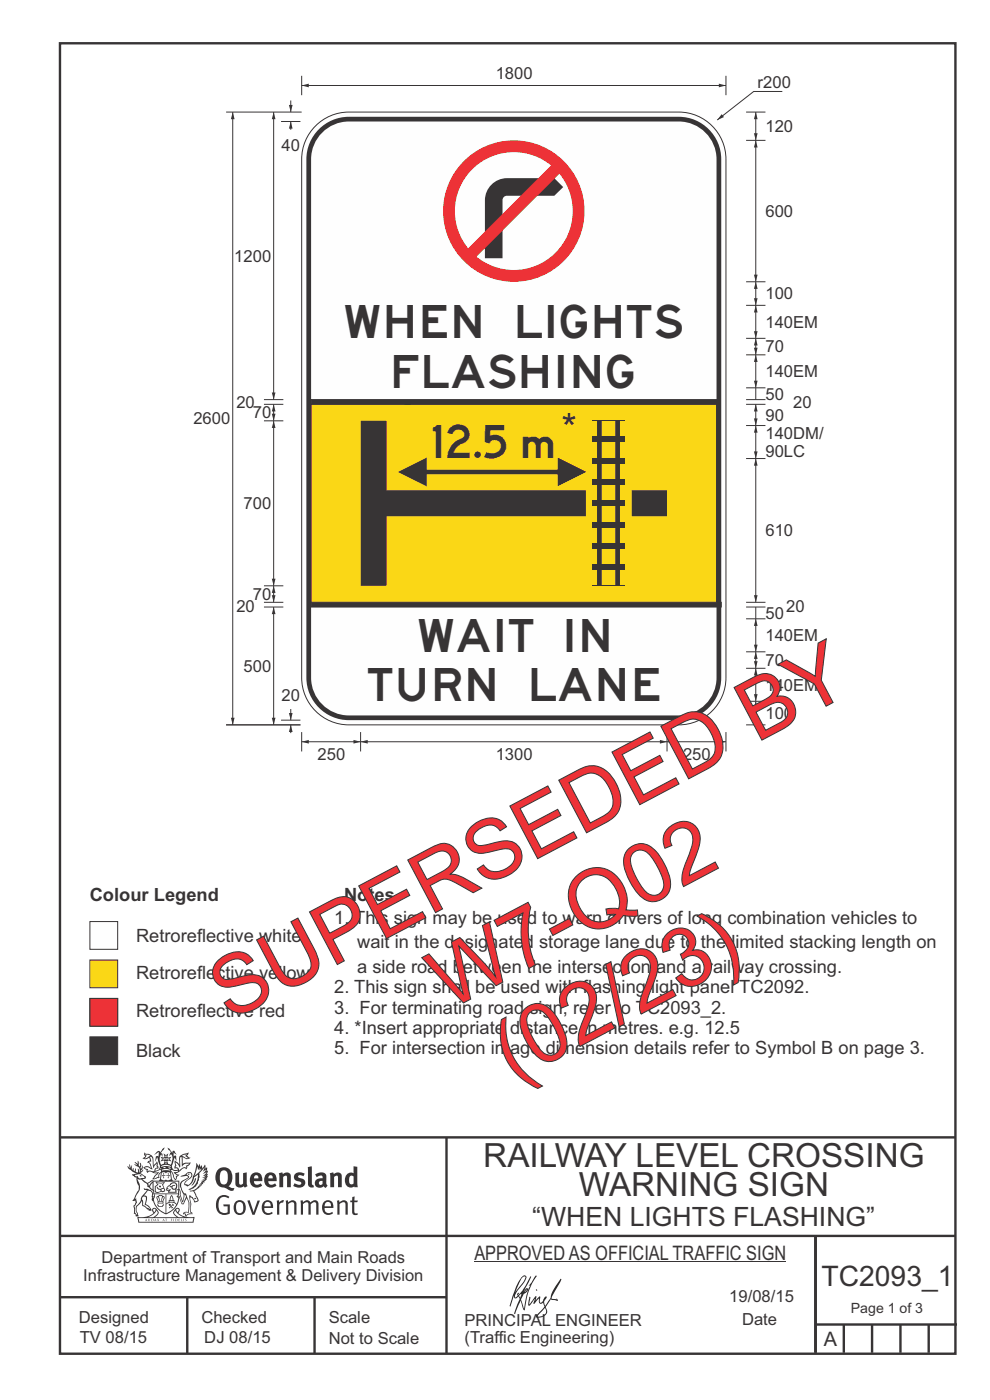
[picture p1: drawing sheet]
<svg xmlns="http://www.w3.org/2000/svg" width="210mm" height="297mm" viewBox="0 0 210 297" stroke-linecap="round" stroke-linejoin="round" font-family="sans-serif">
<g fill="none" stroke="#373435" stroke-width=".51">
<path d="M12.7 9.2h190v278h-190zM12.7 241.3h190M94.7 241.4v45.8M12.7 275.2h82M12.7 262.2h190.1M39.7 275.2v12M66.7 275.2v12M173 262.1v24.9M173 281h30M179 281v6M185 281v6M191 281v6"/>
<path d="M197 281v6"/>
</g>
<path d="M100.6 267.7h66.2" fill="none" stroke="#373435" stroke-width=".21"/>
<g fill="#373435">
<path d="M47 248.4a2.55 2.55 0 0 0 0 2.7l.3 .2a.81 .81 0 0 0 1-1v-.5a1.04 1.04 0 0 0-1.1-1.5zM46.3 248.1a1.82 1.82 0 0 1 2.1-.2 1.82 1.82 0 0 1 .9 1.8 2.29 2.29 0 0 1-.8 2l.7 .3h.5l-.2 .6a2.87 2.87 0 0 1-2-.7 2.12 2.12 0 0 1-1.7-3.1z" fill-rule="evenodd"/>
<path d="M49.9 248.9l.8-.2v2a.46 .46 0 0 0 .3 .6 .46 .46 0 0 0 .6-.3v-2.1l.7-.2v2.4l.2 .5-.5 .3-.3-.3a1.02 1.02 0 0 1-1.2 .3 1.02 1.02 0 0 1-.6-1.1z" fill-rule="evenodd"/>
<path d="M54 249.5l-.1 .5h.9a.49 .49 0 0 0-.2-.6 .49 .49 0 0 0-.6 .1zM53.4 249.1a1.34 1.34 0 0 1 1.6-.2 1.34 1.34 0 0 1 .6 1.5v.2h-1.7a.77 .77 0 0 0 .5 .8 .77 .77 0 0 0 .9-.4l.3 .5a1.59 1.59 0 0 1-2 .2 1.59 1.59 0 0 1-.5-2.1z" fill-rule="evenodd"/>
<path d="M57 249.5l-.1 .5h1a.49 .49 0 0 0-.2-.6 .49 .49 0 0 0-.7 .1zM56.4 249.1a1.34 1.34 0 0 1 1.6-.2 1.34 1.34 0 0 1 .7 1.5v.2h-1.8a.77 .77 0 0 0 .5 .8 .77 .77 0 0 0 .9-.4l.4 .5a1.59 1.59 0 0 1-2.1 .2 1.59 1.59 0 0 1-.5-2.1z" fill-rule="evenodd"/>
<path d="M59.2 248.9l.7-.2 .1 .4a.95 .95 0 0 1 1-.3 .95 .95 0 0 1 .7 .8v2.3h-.8v-2.3a.46 .46 0 0 0-.8 .1v2.2h-.8z" fill-rule="evenodd"/>
<path d="M62.6 249.1a1.75 1.75 0 0 1 2-.1l-.2 .5-.6-.2a.43 .43 0 0 0-.6 .3l.4 .3a1.04 1.04 0 0 1 1.2 1.1 1.04 1.04 0 0 1-1.4 1l-1.2-.4 .3-.6 1 .4 .4-.4a.88 .88 0 0 0-1-.5l-.4-.2-.1-.4z" fill-rule="evenodd"/>
<path d="M65.3 247.6l.8-.2 .1 3.8 .3 .2 .1 .4a.88 .88 0 0 1-1 0 .88 .88 0 0 1-.3-1z" fill-rule="evenodd"/>
<path d="M67.8 250.6a.43 .43 0 0 0-.1 .7 .43 .43 0 0 0 .7-.1v-.7zM66.8 249.1a1.7 1.7 0 0 1 2.4 .1v1.9l.3 .4-.4 .5-.5-.4a1.03 1.03 0 0 1-1.7-.1 1.03 1.03 0 0 1 .8-1.5h.7v-.4a.8 .8 0 0 0-1.2 .1z" fill-rule="evenodd"/>
<path d="M70 248.9l.7-.2 .1 .4a.95 .95 0 0 1 1-.3 .95 .95 0 0 1 .7 .8v2.3h-.8v-2.3a.46 .46 0 0 0-.8 .1v2.2h-.8z" fill-rule="evenodd"/>
<path d="M74.3 249.5a1.48 1.48 0 0 0 0 1.7h.5l.2-.1v-1.5l-.3-.2zM75 247.4l.8 .1 .1 4.4h-.7l-.1-.2a1.26 1.26 0 0 1-1.4 0 1.26 1.26 0 0 1-.5-1.3 1.29 1.29 0 0 1 .4-1.4 1.29 1.29 0 0 1 1.4-.1z" fill-rule="evenodd"/>
<path d="M46.4 253.9a1.72 1.72 0 0 1 2.3 0l-.3 .3a1.24 1.24 0 0 0-1.4-.2 1.24 1.24 0 0 0-.6 1.4 1.49 1.49 0 0 0 1.2 1.9l.7-.1v-1.3h-.8l-.1-.4h1.3v1.9a1.93 1.93 0 0 1-2.2 0 1.93 1.93 0 0 1-.7-2.2l.2-.8z" fill-rule="evenodd"/>
<path d="M50.4 255.1a1.65 1.65 0 0 0 .2 2.2 .99 .99 0 0 0 1-1.4 .78 .78 0 0 0-.4-.8 .78 .78 0 0 0-.8 0zM50 254.9a1.33 1.33 0 0 1 1.6-.1 1.33 1.33 0 0 1 .5 1.4 1.31 1.31 0 0 1-1.3 1.6 1.31 1.31 0 0 1-1.2-1.6v-.6z" fill-rule="evenodd"/>
<path d="M52.5 254.7l.4-.1 .9 2.6 .8-2.5h.5l-1.1 3h-.5z" fill-rule="evenodd"/>
<path d="M56.3 255.2l-.2 .7h1.3a.7 .7 0 0 0-.3-.8 .7 .7 0 0 0-.8 .1zM55.9 255a1.22 1.22 0 0 1 1.5-.2 1.22 1.22 0 0 1 .5 1.5h-1.8a.93 .93 0 0 0 .5 1 .93 .93 0 0 0 1.1-.2l.2 .3a1.43 1.43 0 0 1-1.8 .1 1.43 1.43 0 0 1-.6-1.7z" fill-rule="evenodd"/>
<path d="M58.7 254.7l.4-.1 .1 .5 .4-.4 .6-.1-.2 .5a.66 .66 0 0 0-.8 .7v1.9h-.4z" fill-rule="evenodd"/>
<path d="M60.6 254.7l.4-.1 .1 .5a.94 .94 0 0 1 1-.5 .94 .94 0 0 1 .8 .8v2.3h-.5l-.1-2.5a.81 .81 0 0 0-1.2 .3v2.2h-.4z" fill-rule="evenodd"/>
<path d="M63.7 254.7l.5-.1 .1 .5 .4-.3a.78 .78 0 0 1 1.1 .3 .9 .9 0 0 1 1-.5 .9 .9 0 0 1 .8 .8v2.3h-.5l-.1-2.5a.67 .67 0 0 0-1.1 .3v2.2h-.5v-2.4l-.4-.3-.7 .4v2.3h-.5z" fill-rule="evenodd"/>
<path d="M69 255.2l-.1 .7h1.3a.7 .7 0 0 0-.3-.8 .7 .7 0 0 0-.9 .1zM68.7 255a1.22 1.22 0 0 1 1.5-.2 1.22 1.22 0 0 1 .5 1.5h-1.8a.93 .93 0 0 0 .4 1 .93 .93 0 0 0 1.2-.2l.1 .3a1.44 1.44 0 0 1-1.7 .1 1.44 1.44 0 0 1-.6-1.7z" fill-rule="evenodd"/>
<path d="M71.4 254.7l.5-.1 .1 .5a.94 .94 0 0 1 1-.5 .94 .94 0 0 1 .8 .8v2.3h-.5l-.1-2.5a.81 .81 0 0 0-1.2 .3v2.2h-.4z" fill-rule="evenodd"/>
<path d="M74.7 253.9l.5-.1v.9h.7l-.1 .3h-.6v2.2l.1 .2h.5l.1 .3a.75 .75 0 0 1-1.2-.6v-2.1h-.4v-.3h.4z" fill-rule="evenodd"/>
<path d="M30.8 244.9l1.1 .3-.9 .5h-.4l.6-.5zM31.8 245.4h.2a2.44 2.44 0 0 1 .4 1.9l.1 .5 .7-1-.1 .6 .3 .3a.57 .57 0 0 0-.6 .7l-1-.1-.5 .2 .2-.5-.8-.3 .7-.1 .9 .5 .1-.1-.6-1.3-.2-.2h.5zM30.7 244.4l-.1 .5 .2 .4-.6 .4a1.04 1.04 0 0 0 1.4-.1l.2 .6-.3 .1-.2 .4a.94 .94 0 0 1 .8 1.1l-.2-.1a1.16 1.16 0 0 0-1.5-.1l.3 .4 .4 .2 .1 .5 .2 .1 .1-.2a.94 .94 0 0 1 1.1 .2l.8 .1-1.2 1.2a1.13 1.13 0 0 0 1.2-.2l.4-.1-.1-.4 .5-.8a.83 .83 0 0 0-.6 1.1l-.3-.1-.7 .4 1.1-1.4-.5 .1-.5-.1 1.3-.5-.1-.1-.9 .4v-.3l.2-.2 .3 .1 .1-.3-.2-.4v-.6l-.1-.4-.7 1v-.7a1.42 1.42 0 0 0-1.6-1.8z" fill-rule="evenodd"/>
<path d="M38.5 245.2l.5-.2 .7-.1-.6 .3 .8 .5h-.3zM38.3 245.5l.2-.1 .1 2a1.69 1.69 0 0 1 1.6-.6l-.8 .5 .1 .5a1.1 1.1 0 0 0-1.5 .6l-.1-.5-.2-.2h-.5l.3-.4-.3-.7a1.42 1.42 0 0 1 .8 1.1l.2-.1zM37.1 246.2l.1 1-.2 .3 .1 .4h.5l.1 .2a.96 .96 0 0 1-1.1-.1l-.1 .1a1.06 1.06 0 0 0 1.3 .2v.1a.72 .72 0 0 1-1 .2l.3 .5 .6 .2-.4 .2-.1 .6-.2-.3-.4-1.1-.4-.4 .4 .9a1.54 1.54 0 0 0 .7 1.2l.2-.3a.58 .58 0 0 1 .4-.8l.2-.1h-.3l-.5-.3 .9-.5a.93 .93 0 0 1 1.2-.5v.2l.2-.2 .1-.5a.99 .99 0 0 0 .7-.8l-1.3 .1-.3 .2-.1-1.4 .9 .4 .9-.3h-.4l-.5-.4 .4-.7-.6 .2a1.46 1.46 0 0 0-1.4 2.1v.4l-.2-.4z" fill-rule="evenodd"/>
<path d="M35.6 248.9l.2 .1-.1 .3 .4 .1h-.4v.6l-.1-.6h-.3l.3-.1z" fill-rule="evenodd"/>
<path d="M34.6 248.9l.2 .1v.3l.3 .1h-.3l-.1 .6v-.6h-.4l.4-.1z" fill-rule="evenodd"/>
<path d="M34.3 248.8a.57 .57 0 0 1 .9 .2 .57 .57 0 0 1 .9-.2l.2 1.4h-.2a.57 .57 0 0 1-.9 0 .69 .69 0 0 1-1.1 0zM34.2 248.1l-.3 2.1-.2 .4h3l-.2-.4-.3-2.1h-.2v.2l-.8-.1-.8 .1v-.2z" fill-rule="evenodd"/>
<path d="M34.2 252.4a.3 .3 0 0 0 .6 0 .3 .3 0 0 0-.6 0zM33.3 250.9l.3 .3-.3 .4a.79 .79 0 0 0 0 1.3l.8-.2-.1-.3a.55 .55 0 0 1-.7-.6l.1-.1 .2 .3 .3 .2 .8-.2-.4-.7 .4-.4-.7 .2zM33 250.7l1.1 .2 .9-.2-.4 .6 .4 1.2a.56 .56 0 0 1-.8 .3l-.2 .1a.73 .73 0 0 1-.9 .1 .73 .73 0 0 1-.3-1v-.4l.6-.4z" fill-rule="evenodd"/>
<path d="M35.6 251.8l.7-.4a.58 .58 0 0 1 1-.1 .58 .58 0 0 1-.4 .9l-.3-.3a.43 .43 0 0 1 .6-.4 .57 .57 0 0 0-.8 .2l-.2-.1-.3 .1 .4 .2a.55 .55 0 0 0 .9 .4v.5h-1.3l.3-.4-.1-.1-.6 .1 .2-.3-.2-.1zM35.4 251.8l-.1 .2a.39 .39 0 0 0 .2 .6h.3l-.2 .4h1.9l-.1-.8a.86 .86 0 0 0-.1-1.3 .86 .86 0 0 0-1.3 .4z" fill-rule="evenodd"/>
<path d="M36 254.8h.8v.2h-.8zM36.4 253.8l.2 .8h-.4zM36.4 253.5l-.3 .5-.1 .6h-.2v.4l-.7 .4 .2 .1a1.48 1.48 0 0 1 2.1 .2l.2-.1-.6-.5v-.5h-.2l-.1-.6z" fill-rule="evenodd"/>
<path d="M35.8 255.4l.4 .1 .1 .3 .3-.2-.2-.2a.38 .38 0 0 1 .5 .5l-.2-.2-.3 .2 .3 .2-.3 .3-.1-.4-.4 .4-.1-.2 .4-.3-.1-.1-.2 .1z" fill-rule="evenodd"/>
<path d="M34.5 254h.2v.2l-.2 .6h-.2zM33.6 255.3h.9v.2a.55 .55 0 0 1-.8 .4v-.2l-.2-.1zM33.4 254h.2l.2 .8h-.2zM33.6 255l.8-.1 .1 .2h-.8zM33.8 253.7h.5l-.2 1.1h-.1zM33.3 253.8l-.1 .3 .3 1.1a.48 .48 0 0 0-.1 .6 .48 .48 0 0 0 .5 .2h.5a.49 .49 0 0 0 .2-.8l.3-1.1-.1-.3a1.42 1.42 0 0 0-1.5 0z" fill-rule="evenodd"/>
<path d="M33.7 251.5l.4 .1 .1 .3h-.3z" fill-rule="evenodd"/>
<path d="M41.3 250.1l.3-.2-.2 .8-.6 .8h-.2l.5-.7z" fill-rule="evenodd"/>
<path d="M39.7 249l.3-.2 .5 .2a.88 .88 0 0 1-.6 1.1 1.22 1.22 0 0 0-.8 1.3l.5 .2a.72 .72 0 0 0 .9-.4l.5-.8 .2-.6 .8-.6v.2a2.85 2.85 0 0 1-2 2.9l.1 .1a2.13 2.13 0 0 0 1.9-1.5v-.3a2.01 2.01 0 0 0 .3-1.7l1.1-1.3-.4 1 .7-.5-.7 1 .8-.4-.8 .8 .7-.2-.9 .6 .8-.1-.8 .4h.7l-.8 .3 .3 .2h-.4l.2 .3h-.4l.2 .3h-.4l.1 .2h-.1a2.16 2.16 0 0 1-2 1.1l.1 .2 .4-.1a.76 .76 0 0 1 .7 .8l.5 1.2-.6 .2a1.45 1.45 0 0 0-1.1-1.3l.2 1.8-.1 1.8 .4 .3a1.07 1.07 0 0 0-1.2 .4v-.3l-.5-.2a.87 .87 0 0 1 1.1-.1v-.7a4.4 4.4 0 0 0-.6-3.1l-.1-.3h-.2a2.16 2.16 0 0 1-.7-2.2l.3-.4 1.2-.7a.55 .55 0 0 0-.4-.8zM37.8 252.4a.76 .76 0 0 1 .3 1.1l.6 1.6 .4-1.7 .2 .1a.61 .61 0 0 1-.1 .9l-.3 .8-.2 .1-.7-1.6-.3 .1a1.18 1.18 0 0 0 .1-1.4zM41.8 247.5l.2 .7 .3-.5v.6l.4-.5a1.9 1.9 0 0 1-1.2 1.4l-.3 .3zM38.2 249.6l1.4-.2 .2 .2v.3l-.5 .2a1.26 1.26 0 0 0-.9 1.9l.2 .7a1.84 1.84 0 0 1 .1 2.1l-.4-1.4a.96 .96 0 0 0-.4-1.2l-.4 .2a.78 .78 0 0 1 0 1.3l.1 .3h.4l.4 1.1a.38 .38 0 0 0 .2 .4 .38 .38 0 0 0 .4-.1l.6-1.2a2.94 2.94 0 0 1 .4 2.5l-.1 .4h-.8l-.3 .4v.2l.4-.1 .1 .4 .2 .1a1.02 1.02 0 0 1 1.3-.5v-.4l-.3-.1 .1-1.8-.3-1.3h.1a1.14 1.14 0 0 1 .8 1 .63 .63 0 0 0 .8-.2 .63 .63 0 0 0-.2-.9l-.6-1.2 .9-.6 .2-.4h.3l-.1-.2h.4l-.1-.3h.3l-.1-.3 .5-.1-.2-.2 .6-.4v-.2h-.2l.4-.5h-.3l.3-.5-.4 .1 .4-.5v-.3l-.3 .2 .2-.7-.1-.2-.4 .3v-.8l-.6 .8-.2-.8-.2 .5-.3-.7-.1 .6-.5-.8-.1 1.4-.6 1.8a1.81 1.81 0 0 1-1 1.5l-.6-.2a1.75 1.75 0 0 1 1.1-1.2 .75 .75 0 0 0 .1-1.3 .75 .75 0 0 0-1.2 .4z" fill-rule="evenodd"/>
<path d="M41.2 254.1h.3l.2 .2-.4 .1z" fill-rule="evenodd"/>
<path d="M29.4 258.4h11.6l-.1 .8h-11.4zM31.3 258.2l.5-.1a2.48 2.48 0 0 0 1.4-1.3l.3 .5-.5 .6-.5 .3zM32.5 256.6l.3-.2 .2 .1-.3 .7zM37.2 256.8a2.65 2.65 0 0 0 1.8 1.4h-1.1l-.5-.3-.5-.6zM37.4 256.5l.2-.1 .3 .2-.3 .6zM29.2 258.2l.1 1.2h11.8l.2-1.1-.2-.1a4.1 4.1 0 0 1-3.3-.9l.3-.4-.1-.6a1.06 1.06 0 0 0-1.3 1l.2 .4 .6 .5h-4.7l.3-.1a.84 .84 0 0 0 .6-.8 .84 .84 0 0 0-.5-.8l-.3-.2h-.5l-.1 .6 .3 .4a4.2 4.2 0 0 1-3.4 .9z" fill-rule="evenodd"/>
<path d="M31 258.7l.1 .2h-.2zM31 258.5l-.3 .6 .4-.2 .2 .2z" fill-rule="evenodd"/>
<path d="M31.3 258.6h.3v.4a.25 .25 0 0 0 .2-.1 .25 .25 0 0 0-.1-.3h.1a.29 .29 0 0 1 0 .4 .29 .29 0 0 1-.4 0 .29 .29 0 0 1 0-.4z" fill-rule="evenodd"/>
<path d="M32.2 258.6a.22 .22 0 0 1 .3 .2 .22 .22 0 0 1-.3 .2zM32 258.6l.1 .4a.33 .33 0 0 0 .4 0 .33 .33 0 0 0 0-.4 .33 .33 0 0 0-.5 0z" fill-rule="evenodd"/>
<path d="M32.9 258.7l.1 .2h-.2zM32.9 258.5l-.2 .6 .3-.2 .2 .2z" fill-rule="evenodd"/>
<path d="M33.3 258.6h.2l.1 .1 .2-.1-.2 .2 .2 .3-.3-.3-.1 .3h-.1l.2-.3z" fill-rule="evenodd"/>
<path d="M34.7 258.7l.1 .2h-.2zM34.7 258.5l-.3 .6 .4-.2 .2 .2z" fill-rule="evenodd"/>
<path d="M35 258.5h.5l-.2 .1v.5h-.2l.1-.5z" fill-rule="evenodd"/>
<path d="M36.2 258.6l.3-.1-.1 .1v.2h.1h-.1v.3h-.2z" fill-rule="evenodd"/>
<path d="M36.7 258.6h.2v.5h-.2z" fill-rule="evenodd"/>
<path d="M37.3 258.6a.22 .22 0 0 1 .3 .2 .22 .22 0 0 1-.3 .2zM37.1 258.6v.4a.33 .33 0 0 0 .5 0 .33 .33 0 0 0 0-.4 .33 .33 0 0 0-.5 0z" fill-rule="evenodd"/>
<path d="M37.8 258.6l.4-.1-.2 .1v.2h.1h-.1v.2l.2 .1h-.4z" fill-rule="evenodd"/>
<path d="M38.4 258.6h.2l-.1 .4 .2 .1h-.3z" fill-rule="evenodd"/>
<path d="M38.9 258.6h.2v.5h-.2z" fill-rule="evenodd"/>
<path d="M39.3 258.6h.2h-.1l.2 .3-.2 .2-.1-.1v-.1l.2 .1z" fill-rule="evenodd"/>
<path d="M34.2 247.4a1.51 1.51 0 0 1 2 .2 2.67 2.67 0 0 0-2.1 0zM35.7 247.6l.4 .1 .1 .3-.4-.1zM34.6 247.6h.5l.1 .2h-.4zM34 247.8l.3 .2h-.3zM34.9 246.9l.3-.2 .3 .2zM34.9 245.6l.2 .1v.3h-.2zM35 245.1l.2 .2 .2-.2-.1 .3h-.2zM35.1 246.3h.2l.1 .4-.2-.2-.2 .2zM35.3 245.7l.2-.1v.4h-.2zM34.4 245.7h.3l.1 .3-.4 .1 .2-.2zM35.7 245.7h.3l-.2 .2 .2 .2-.4-.1zM32.7 244.9l1-.5-.1 1-.2-.2-.3 .2-.3 1.1 .5-1 .3 .9a1.84 1.84 0 0 1 .2 1.7l.4 .1a2.48 2.48 0 0 1 2.2 0l.2-.2-.2-.7 .7-1.8 .4 .7-.2-1-.2-.1-.2 .3v-.9l.6 .4-.6-.8-.3 .1-.1 .4-.5-.9-.5-.3 .2 .5 .6 .5-.5 .8 .4-.4a2.06 2.06 0 0 1 0 2.3l-.5-.2-.2-.6 .1-.1 .8 .2-.4-.5 .4-.5-.7 .2-.2-.2 .2-.7-.5 .4-.5-.4 .2 .7-.2 .2-.7-.2 .4 .5-.4 .5 .8-.2 .1 .1-.2 .6-.5 .2a2.02 2.02 0 0 1 0-2.2l.3 .5-.1-.7-.3-.1 .8-1.2-.4 .3-.5 .8-.2-.3a.8 .8 0 0 0-.8 .5z" fill-rule="evenodd"/>
<path d="M29.2 250.1l.3 .1a.61 .61 0 0 1 .8 .4l.3 .2a.8 .8 0 0 1 .6 1l.4 .1 .5 .5a1 1 0 0 1 .5 1.1l-.1 .7v-.5h-.1a.96 .96 0 0 0-.8-1.3l-.2-.2h-.7l-.1-.1-.1 .1 .1 .3h.6l-1.2 1.3-.2 1-.4 .6a1.33 1.33 0 0 0-.5 1.8l.2 .5a1.26 1.26 0 0 1-.5-1.5l-.1-.3a1.56 1.56 0 0 0 .4-1.7l-.3 .2 .2-.5a3.2 3.2 0 0 0 .7-3zM30.4 253.9h.4a2.06 2.06 0 0 1-.1 1.6l.7 .5 .4 .4-.6-.1-.8-.6-.1-.9a.51 .51 0 0 1 .1-.9zM28.6 249.3a1.52 1.52 0 0 1 2.1 .5l-1.1 .2-.2-.1-.1-.4h-.5zM27.5 247v.8l-.3-.4h-.1a3.1 3.1 0 0 0 1.9 1.6l-1 .1 .5 .6 .5 .1 .1 1.1a1.84 1.84 0 0 1-.3 2.5l-.4 .9-.3 .4 .2 .1 .4-.1 .1 .4-.2 .5-.3 .2 .1 1.7h.2l.3 .5 .1 .1 .4-.1-.1-.5a1.3 1.3 0 0 1-.1-1.7l.9-1 .1 1.1 .6 .2 .5 .5 .1-.1 .2 .3h.5a1.85 1.85 0 0 0-1.2-1.4l.1-.3a1.39 1.39 0 0 0 0-1.4l-.5-.1 .5-.5a.66 .66 0 0 1 .9-.4 .66 .66 0 0 1 .3 .9l-.1 .4 .2-.1v.2l-.1 .3 .2 .5 .1-.3a2.24 2.24 0 0 0 .1-2.2 .73 .73 0 0 1-.7-.7 .73 .73 0 0 1 .6-.7v-.2a.94 .94 0 0 0-.9 .8 .48 .48 0 0 1-.1-.6 .48 .48 0 0 1 .5-.2l.5-.3a.51 .51 0 0 0-.8 .2l-.5 .2-1-.8h.6l.2-.5-1.2-.7 .5-.5v-.3l-.5 .4 .1-.2a.69 .69 0 0 0 .2-1v.4l-.2 .3v-1.1l-.3-.2 .1 .6-.1 .2-.4-1.3v.7l-.6-.4 .5 .7-.6-.2 .3 .3a1 1 0 0 1 .7 1.4l-.2-.8v.9l-.5-.2v-.8l-.2 .7-.2-.1-.1-.6-.2 .4-.2-.2 .1-.7-.2 .5z" fill-rule="evenodd"/>
<path d="M29.6 249.4l.2-.1 .3 .2z" fill-rule="evenodd"/>
<path d="M32.4 250.5h5.6v2l-.2-.1v-1.7h-5.2v2.5h5.2v-.8l.1 .2-.1 1.1v-.3h-2.5v4a4.1 4.1 0 0 0 2.6-3.6l.1-.1a4 4 0 0 1-2.8 3.9 4.2 4.2 0 0 1-2.8-4.7l.1 1.2 .1-.1a3.8 3.8 0 0 0 2.5 3.4v-4h-2.5l-.2-.9z" fill-rule="evenodd"/>
<circle cx="40" cy="249.1" r=".17"/>
</g>
<g fill="#252726">
<path d="M111.6 273.7l.2-.2-.5 .7zM110.4 274.5l.3 .1-.3 .7-.3-.4zM110.9 270.9l.5-.1a9.3 9.3 0 0 1-2 3.2l-.1 .2 1-2.5zM110.6 271a14.7 14.7 0 0 0-2.2 4.9l-.3 1.2 .1 .1 .8-2.4a.42 .42 0 0 0 .2 .7 .42 .42 0 0 0 .6-.3l.2-.2 .2 .6-1.1 3.1h.2l1.1-2.8 .6 1.9 .2 .2 .2-.5a13.5 13.5 0 0 1 2-6.2l.5-.5-.2-.2-1.6 2.1 .4-.1a14.9 14.9 0 0 0-1.3 5.1l-.4-1.2a1.39 1.39 0 0 1 .2-1.8l.1-.2a.92 .92 0 0 0 .8-1.2 .75 .75 0 0 0-.7 .7l-.2 .2 1.6-3.4h-.1l-.4 .7a10.5 10.5 0 0 1-2.2 3.2l.2-.4a.32 .32 0 0 0-.4 .2 .32 .32 0 0 0 .1 .4l-.5 .4a3.2 3.2 0 0 1 1.1-2.3l.5-.6a2.49 2.49 0 0 0 .7-1.6l-.3-.2z" fill-rule="evenodd"/>
<path d="M115.6 277.5a1.15 1.15 0 0 1 .1 1.3 1.15 1.15 0 0 1-1.2 .5h-.5zM112.3 275.1l-.3 1.7 .3 .2 1.2-1.5-.3 1.1 1.1-1.2a.94 .94 0 0 0 .4 1.2l.5-.3 .3 .9-1.2 1.3a.98 .98 0 0 0-.5 1 1.9 1.9 0 0 0 2.3-1.3l-.1-.3a1.02 1.02 0 0 1 .3-1.4l.5-.9 1.5 .3-.2-.5v.3l-1.1-.2v-.2l2-3.6 .1-.3-.1-.1-1.8 2.7a6.6 6.6 0 0 1-1.5 3l-.2-.2a1.01 1.01 0 0 1 .4-1.4l.1-.2-.3-.2-.3 .5-.2 .5-.5 .4-.2-.4 .1-.9-.2-.1-.8 .9 .2-.9h-.1l-1.4 1.7 .2-1.4v-.1z" fill-rule="evenodd"/>
<path d="M113.7 273.5l.3 .3h-.3z" fill-rule="evenodd"/>
</g>
<path d="M66.5 27.1a10 10 0 0 1 7.5-3.3h70a10 10 0 0 1 10 10v110a10 10 0 0 1-10 10h-70a10 10 0 0 1-10-10v-110a10 10 0 0 1 2.5-6.7z" fill-rule="evenodd" fill="#fefefe" stroke="#373435" stroke-width=".21"/>
<path d="M67.6 27.4a9 9 0 0 1 6.4-2.6h70a9 9 0 0 1 9 9v110a9 9 0 0 1-9 9h-70a9 9 0 0 1-9-9v-110a9 9 0 0 1 2.6-6.4z" fill-rule="evenodd" fill="#373435"/>
<path d="M68.3 28.1a8 8 0 0 1 5.7-2.3h70a8 8 0 0 1 8 8v110a8 8 0 0 1-8 8h-70a8 8 0 0 1-8-8v-110a8 8 0 0 1 2.3-5.7z" fill-rule="evenodd" fill="#fefefe"/>
<g fill="#373435" stroke="#373435" stroke-width=".21">
<path d="M66 84.8h86.5v1h-86.5z" fill-rule="evenodd"/>
<path d="M66 127.8h87v1h-87z" fill-rule="evenodd"/>
</g>
<path d="M66 85.8h86v42h-86z" fill-rule="evenodd" fill="#fad716" stroke="#373435" stroke-width=".21"/>
<path d="M64 16.1v4.1" fill="none" stroke="#373435" stroke-width=".21"/>
<path d="M102.1 105.9l.9 .6v-1.1h.3v1l.9-.4 .1 .3-.8 .5 .8 .5-.1 .3-.9-.5v1h-.3v-1l-.9 .5-.2-.3 .9-.5-.9-.5z" fill-rule="evenodd" fill="#373435"/>
<path d="M160.3 131.3v7" fill="none" stroke="#373435" stroke-width=".21"/>
<g fill="#373435">
<path d="M159.9 136.8h.8l-.4 1.5z"/>
<path d="M160.3 131.3l.4 1.5h-.8z"/>
</g>
<path d="M158.3 127.8h4.1M158.3 128.8h4.1M158.3 131.3h4.1M158.3 138.3h4.1M160.3 128.8v2.5M158.3 141.8h4.1M158.3 148.8h4.1M160.3 141.8v7" fill="none" stroke="#373435" stroke-width=".21"/>
<g fill="#373435">
<path d="M159.9 147.3h.8l-.4 1.5z"/>
<path d="M160.3 141.8l.4 1.5h-.8z"/>
</g>
<path d="M160.3 138.3v3.5" fill="none" stroke="#373435" stroke-width=".21"/>
<g fill="#373435">
<path d="M159.9 140.3h.8l-.4 1.5z"/>
<path d="M160.3 138.3l.4 1.5h-.8z"/>
</g>
<path d="M160.3 148.8v5" fill="none" stroke="#373435" stroke-width=".21"/>
<g fill="#373435">
<path d="M159.9 152.3h.8l-.4 1.5z"/>
<path d="M160.3 148.8l.4 1.5h-.8z"/>
</g>
<path d="M158.3 153.8h4.1" fill="none" stroke="#373435" stroke-width=".21"/>
<path d="M104.5 38.9a4.6 4.6 0 0 1 3-1.1h10.1l1.9 1.9-1.9 1.8h-10.1a.92 .92 0 0 0-.9 1v12.3h-3.7v-12.3a4.7 4.7 0 0 1 1.6-3.6z" fill-rule="evenodd" fill="#373435"/>
<path d="M94 44.8a15 15 0 0 1 30 0 15 15 0 0 1-30 0zM100.2 35.9a12.5 12.5 0 0 0-.9 16.8l17.6-17.6a12.5 12.5 0 0 0-16.7 .8zM101.1 54.5a12.5 12.5 0 0 0 16.7-.9 12.5 12.5 0 0 0 .9-16.7z" fill-rule="evenodd" fill="#ed3237"/>
<path d="M158.3 75.3h4.1M158.3 71.8h4.1M158.3 64.8h4.1M160.3 64.8v7M158.3 85.8h4.1M158.3 84.8h4.1M158.3 82.3h4.1M160.3 82.3v2.5" fill="none" stroke="#373435" stroke-width=".21"/>
<g fill="#373435">
<path d="M160.3 64.8l.4 1.5h-.8z"/>
<path d="M159.9 70.3h.8l-.4 1.5z"/>
</g>
<path d="M160.3 71.8v3.5" fill="none" stroke="#373435" stroke-width=".21"/>
<g fill="#373435">
<path d="M160.3 71.8l.4 1.5h-.8z"/>
<path d="M159.9 73.8h.8l-.4 1.5z"/>
</g>
<path d="M160.3 59.8v5" fill="none" stroke="#373435" stroke-width=".21"/>
<g fill="#373435">
<path d="M160.3 59.8l.4 1.5h-.8z"/>
<path d="M159.9 63.3h.8l-.4 1.5z"/>
</g>
<path d="M158.3 59.8h4.1M160.3 75.3v7" fill="none" stroke="#373435" stroke-width=".21"/>
<g fill="#373435">
<path d="M160.3 75.3l.4 1.5h-.8z"/>
<path d="M159.9 80.8h.8l-.4 1.5z"/>
</g>
<path d="M158.3 29.8h4.1M158.3 23.8h4.1M160.3 29.8v30" fill="none" stroke="#373435" stroke-width=".21"/>
<g fill="#373435">
<path d="M159.9 58.3h.8l-.4 1.5z"/>
<path d="M160.3 29.8l.4 1.5h-.8z"/>
</g>
<path d="M160.3 23.8v6" fill="none" stroke="#373435" stroke-width=".21"/>
<g fill="#373435">
<path d="M160.3 23.8l.4 1.5h-.8z"/>
<path d="M159.9 28.3h.8l-.4 1.5z"/>
</g>
<path d="M160.3 97.3v30.5" fill="none" stroke="#373435" stroke-width=".21"/>
<g fill="#373435">
<path d="M159.9 126.3h.8l-.4 1.5z"/>
<path d="M160.3 97.3l.4 1.5h-.8z"/>
</g>
<path d="M165.9 19.4h-6l-7.8 6.1M158.3 97.3h4.1" fill="none" stroke="#373435" stroke-width=".21"/>
<path d="M153.1 24.2l.5 .6-1.5 .7z" fill="#373435"/>
<path d="M64 18.1h90" fill="none" stroke="#373435" stroke-width=".21"/>
<g fill="#373435">
<path d="M152.5 17.7l1.5 .4-1.5 .4z"/>
<path d="M64 18.1l1.5-.4v.8z"/>
</g>
<path d="M154 16.1v4.1M160.3 90.3v7" fill="none" stroke="#373435" stroke-width=".21"/>
<g fill="#373435">
<path d="M160.3 90.3l.4 1.5h-.8z"/>
<path d="M159.9 95.8h.8l-.4 1.5z"/>
</g>
<path d="M158.3 90.3h4.1M160.3 85.8v4.5" fill="none" stroke="#373435" stroke-width=".21"/>
<g fill="#373435">
<path d="M159.9 88.8h.8l-.4 1.5z"/>
<path d="M160.3 85.8l.4 1.5h-.8z"/>
</g>
<path d="M64 157.4h12.5M64 155.3v4.1" fill="none" stroke="#373435" stroke-width=".21"/>
<g fill="#373435">
<path d="M75 157l1.5 .4-1.5 .3z"/>
<path d="M64 157.4l1.5-.4v.7z"/>
</g>
<path d="M76.5 157.4h65" fill="none" stroke="#373435" stroke-width=".21"/>
<g fill="#373435">
<path d="M76.5 157.4l1.5-.4v.7z"/>
<path d="M140 157l1.5 .4-1.5 .3z"/>
</g>
<path d="M49.4 23.8v130M76.5 155.3v4.1" fill="none" stroke="#373435" stroke-width=".21"/>
<g fill="#373435">
<path d="M49.4 23.8l.4 1.5h-.8z"/>
<path d="M49 152.3h.8l-.4 1.5z"/>
</g>
<path d="M48 153.8h15.7M61.7 153.8v1.7" fill="none" stroke="#373435" stroke-width=".21"/>
<path d="M61.7 153.8l.4 1.5h-.8z" fill="#373435"/>
<path d="M58 89.3v35M56 127.8h4.1M59.6 152.8h4.1" fill="none" stroke="#373435" stroke-width=".21"/>
<g fill="#373435">
<path d="M58 89.3l.4 1.5h-.7z"/>
<path d="M57.7 122.8h.7l-.4 1.5z"/>
</g>
<path d="M56 89.3h4.1M61.7 150.4v2.4" fill="none" stroke="#373435" stroke-width=".21"/>
<path d="M61.3 151.3h.8l-.4 1.5z" fill="#373435"/>
<path d="M59.6 25.8h4.1M61.7 25.8v1.7" fill="none" stroke="#373435" stroke-width=".21"/>
<path d="M61.7 25.8l.4 1.5h-.8z" fill="#373435"/>
<path d="M48 23.8h16M61.7 21.3v2.5M48 153.8h15.7" fill="none" stroke="#373435" stroke-width=".21"/>
<path d="M61.3 22.3h.8l-.4 1.5z" fill="#373435"/>
<path d="M58 23.8v61" fill="none" stroke="#373435" stroke-width=".21"/>
<g fill="#373435">
<path d="M57.7 83.3h.7l-.4 1.5z"/>
<path d="M58 23.8l.4 1.5h-.7z"/>
</g>
<path d="M56 84.8h4.1M58 128.8v25" fill="none" stroke="#373435" stroke-width=".21"/>
<g fill="#373435">
<path d="M57.7 152.3h.7l-.4 1.5z"/>
<path d="M58 128.8l.4 1.5h-.7z"/>
</g>
<path d="M58 85.8v3.5" fill="none" stroke="#373435" stroke-width=".21"/>
<g fill="#373435">
<path d="M58 85.8l.4 1.5h-.7z"/>
<path d="M57.7 87.8h.7l-.4 1.5z"/>
</g>
<path d="M56 85.8h4.1M58 124.3v3.5" fill="none" stroke="#373435" stroke-width=".21"/>
<g fill="#373435">
<path d="M58 124.3l.4 1.5h-.7z"/>
<path d="M57.7 126.3h.7l-.4 1.5z"/>
</g>
<path d="M56 124.3h4.1M56 128.8h4.1M141.5 157.4h12.5" fill="none" stroke="#373435" stroke-width=".21"/>
<g fill="#373435">
<path d="M152.5 157l1.5 .4-1.5 .3z"/>
<path d="M141.5 157.4l1.5-.4v.7z"/>
</g>
<path d="M141.5 155.3v4.1M154 155.3v4.1" fill="none" stroke="#373435" stroke-width=".21"/>
<g fill="#373435">
<path d="M76.5 89.3h5.5v35h-5.5z" fill-rule="evenodd"/>
<path d="M134 104v5.5h7.5v-5.5zM77 104h47.3v5.5h-47.3z" fill-rule="evenodd"/>
<path d="M126.6 89.3h1v35h-1zM130.5 89.3h1v35h-1z" fill-rule="evenodd"/>
</g>
<path d="M84.4 100.1l6.1-3v2.5h27.8v-2.5l6.1 3-6.1 3.1v-2.6h-27.8v2.6z" fill="#373435"/>
<path d="M125.5 89.3h7" fill="none" stroke="#373435" stroke-width=".21"/>
<g fill="#373435">
<path d="M125.5 92.6h7v1.2h-7z" fill-rule="evenodd"/>
<path d="M125.5 97.1h7v1.2h-7z" fill-rule="evenodd"/>
<path d="M125.5 101.7h7v1.2h-7z" fill-rule="evenodd"/>
<path d="M125.5 106.2h7v1.2h-7z" fill-rule="evenodd"/>
<path d="M125.5 110.7h7v1.2h-7z" fill-rule="evenodd"/>
<path d="M125.5 115.2h7v1.2h-7z" fill-rule="evenodd"/>
<path d="M125.5 119.7h7v1.2h-7z" fill-rule="evenodd"/>
</g>
<path d="M125.5 124.3h7" fill="none" stroke="#373435" stroke-width=".21"/>
<path d="M19.1 203.7h5.9v5.8h-5.9z" fill-rule="evenodd" fill="#fad716" stroke="#373435" stroke-width=".21"/>
<path d="M19.1 211.8h5.9v5.9h-5.9z" fill-rule="evenodd" fill="#373435" stroke="#373435" stroke-width=".21"/>
<path d="M19.1 195.5h5.9v5.9h-5.9z" fill-rule="evenodd" fill="#fefefe" stroke="#373435" stroke-width=".21"/>
<path d="M19.1 211.8h5.9v5.9h-5.9z" fill-rule="evenodd" fill="#ed3237" stroke="#373435" stroke-width=".21"/>
<path d="M19.1 220h5.9v5.9h-5.9z" fill-rule="evenodd" fill="#373435" stroke="#373435" stroke-width=".21"/>
<g font-size="17.6" fill="#ed3237">
<text x="95.2" y="214.4" transform="rotate(-28 95.2 214.4)">W7-Q02</text>
<text x="48.7" y="216.7" transform="rotate(-28 48.7 216.7)">SUPERSEDED BY</text>
<text x="108.7" y="229.6" transform="rotate(-28 108.7 229.6)">(02/23)</text>
</g>
<text font-size="8.5" fill="#373435" x="119.1" y="93.8">*</text>
<g font-size="7.1" fill="#373435">
<text x="102.5" y="247.5">RAILWAY LEVEL CROSSING</text>
<text x="122.8" y="253.8">WARNING SIGN</text>
</g>
<g font-size="7" fill="#373435">
<text x="73.3" y="71.8">WHEN</text>
<text x="109.9" y="71.8">LIGHTS</text>
<text x="83.6" y="82.3">FLASHING</text>
<text x="91.9" y="97.1">12.5</text>
<text x="88.9" y="138.3">WAIT</text>
<text x="120.2" y="138.3">IN</text>
<text x="78.1" y="148.8">TURN</text>
<text x="112.8" y="148.8">LANE</text>
</g>
<text font-size="6" fill="#373435" x="174.3" y="272.9">TC2093_1</text>
<text font-size="5.6" fill="#373435" x="112.9" y="260">“WHEN LIGHTS FLASHING”</text>
<text font-size="4.5" fill="#373435" x="111" y="97.1">m</text>
<g font-size="4.2" fill="#373435">
<text x="100.6" y="267.2">APPROVED AS OFFICIAL TRAFFIC SIGN</text>
<text x="174.7" y="285.6">A</text>
</g>
<g font-size="3.9" fill="#373435">
<text x="19" y="191.1">Colour Legend</text>
<text x="73" y="191.2">Notes</text>
<text x="70.9" y="196">1. This sign may be used to warn drivers of long combination vehicles to</text>
<text x="28.9" y="199.9">Retroreflective white</text>
<text x="75.8" y="201.2">wait in the designated storage lane due to the limited stacking length on</text>
<text x="28.9" y="207.6">Retroreflective yellow</text>
<text x="75.8" y="206.4">a side road between the intersection and a railway crossing.</text>
<text x="28.9" y="215.8">Retroreflective red</text>
<text x="70.9" y="210.7">2. This sign shall be used with flashing light panel TC2092.</text>
<text x="70.9" y="215">3. For terminating road sign, refer to TC2093_2.</text>
<text x="70.9" y="219.4">4. *Insert appropriate distance in metres. e.g. 12.5</text>
<text x="28.9" y="224.3">Black</text>
<text x="70.9" y="223.7">5. For intersection image dimension details refer to Symbol B on page 3.</text>
</g>
<g font-size="3.5" fill="#373435">
<text x="105.2" y="16.9">1800</text>
<text x="160.7" y="18.7">r200</text>
<text x="162.4" y="28">120</text>
<text x="59.7" y="32.1">40</text>
<text x="162.4" y="46">600</text>
<text x="49.7" y="55.5">1200</text>
<text x="162.4" y="63.5">100</text>
<text x="162.4" y="69.5">140EM</text>
<text x="162.4" y="74.8">70</text>
<text x="162.4" y="80">140EM</text>
<text x="50.1" y="86.5">20</text>
<text x="53.6" y="88.8">70</text>
<text x="162.4" y="84.8">50</text>
<text x="162.4" y="89.3">90</text>
<text x="168.3" y="86.5">20</text>
<text x="41" y="90">2600</text>
<text x="162.4" y="93.1">140DM/</text>
<text x="162.4" y="97">90LC</text>
<text x="51.7" y="108">700</text>
<text x="162.4" y="113.8">610</text>
<text x="50.1" y="129.8">20</text>
<text x="53.6" y="127.3">70</text>
<text x="162.4" y="131.3">50</text>
<text x="166.8" y="129.8">20</text>
<text x="162.4" y="136">140EM</text>
<text x="51.7" y="142.5">500</text>
<text x="162.4" y="141.3">70</text>
<text x="59.7" y="148.8">20</text>
<text x="162.4" y="146.5">140EM</text>
<text x="162.4" y="152.5">100</text>
<text x="67.4" y="161.3">250</text>
<text x="105.2" y="161.3">1300</text>
<text x="144.9" y="161.3">250</text>
<text x="21.6" y="267.9">Department of Transport and Main Roads</text>
<text x="17.7" y="271.8">Infrastructure Management &amp; Delivery Division</text>
<text x="16.7" y="280.6">Designed</text>
<text x="42.7" y="280.6">Checked</text>
<text x="69.7" y="280.6">Scale</text>
<text x="98.5" y="281.3">PRINCIPAL ENGINEER</text>
<text x="154.7" y="276.2">19/08/15</text>
<text x="157.4" y="281.2">Date</text>
<text x="16.9" y="284.8">TV 08/15</text>
<text x="43.3" y="284.9">DJ 08/15</text>
<text x="69.7" y="285.2">Not to Scale</text>
<text x="98.5" y="284.8">(Traffic Engineering)</text>
</g>
<text font-size="3" fill="#373435" x="180.5" y="278.5">Page 1 of 3</text>
</svg>
